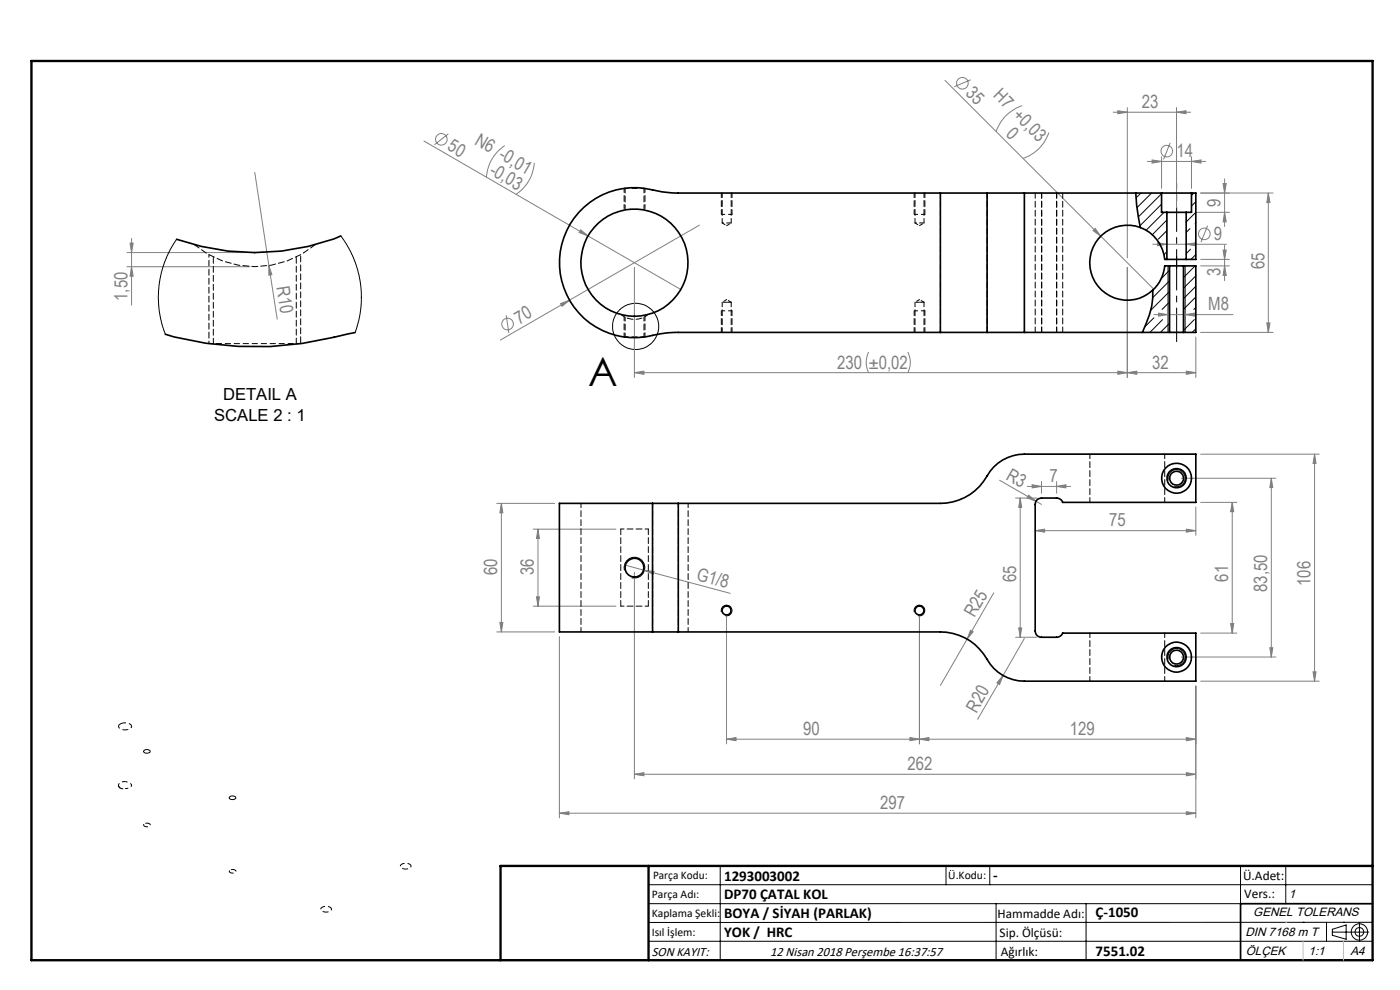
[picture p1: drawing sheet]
<svg xmlns="http://www.w3.org/2000/svg" width="297mm" height="210mm" viewBox="0 0 297 210" stroke-linecap="round" stroke-linejoin="round" font-family="sans-serif">
<g fill="none" stroke="#808080" stroke-width=".21">
<path d="M200.5 17.1l33 33M205.9 16.9l-3.5 1.5M54 36.6l3 19.8M89.9 29.9l54.5 31.5M95.1 28.4l-3 2.3M107.1 30.9a8.8 8.8 0 0 0-3.9 6.7M113.3 34.5a8.7 8.7 0 0 1-3.8 6.7M216.8 22.4a8.6 8.6 0 0 0-5.5 5.5M222.5 28.1a8.6 8.6 0 0 1-5.5 5.5M236.1 23.8h16.5M237.1 23.5l2 .3-2 .3zM239.1 22.8v31.9"/>
<path d="M243.4 34.2h12.4M244.4 33.9l2 .3-2 .4zM246.4 33.3v6.7M248.2 30.3l-1.4 3.5M249.6 23.8l2-.3v.6zM249.6 22.8v21.3M252.8 34.2l2-.3v.7zM252.8 33.3v6.7M259.5 38.9h.6l-.3 2zM259.8 38v10M26.9 53.6h26.1M26.9 56.6h26.1"/>
<path d="M27.6 51.6h.7l-.4 2zM27.9 56.6l.4 2h-.7zM27.9 50.6v14.1M57 56.4l.7 1.9-.7 .1zM57 56.4l1.8 11.3M123.2 48.7l1.5 1.4-1.8-.8zM134.6 56.7v23.4M148.4 47.8l-27.6 15.9M231.9 48.9l.4-.4 1.2 1.6zM233.5 50.1l11.3 11.2M239.1 56.7v23.4M244.5 51.8h15.7"/>
<path d="M245.6 51.5l1.9 .3-1.9 .3zM251.6 51.8l2-.3v.6zM253.8 45h7M254.7 40.9h15.4M254.7 55h6.1M254.7 56.4h6.1M256.2 47.9l-1.4 3.5M259.5 53h.6l-.3 2zM259.8 52v7.5M259.8 56.4l.3 2h-.6zM259.8 45l.3 2.1h-.6zM269.1 40.9v29.6"/>
<path d="M269.1 40.9l.3 2.1h-.7zM107.4 66.9l.6 3.7M118.9 64.4l1.9-.7-1.6 1.3zM120.8 63.7l-14.6 8.4M134.6 79h119.1M134.6 79l2-.3v.7zM184.3 74.7l-.1 .3a4.8 4.8 0 0 0 .1 4M192.6 74.7l.1 .3a4.8 4.8 0 0 1-.1 4M237.1 78.7l2 .3-2 .4zM239.1 79l2.1-.3v.7zM244.8 66.7h16.8M245.8 66.4l2 .3-2 .4z"/>
<path d="M247.8 65.7v3.8M251.4 66.7l2-.3v.7zM251.4 65.7v3.8M251.7 78.7l2 .3-2 .4zM253.7 71.5v8.6M254.7 70.5h15.4M268.7 68.5h.7l-.3 2zM254.7 96.3h25.2M278.9 96.3l.3 2h-.6zM278.9 96.3v48.2M105.4 106.8h12.3M106.4 106.8l.3 2h-.7z"/>
<path d="M106.4 106.8v27.2M113.1 112.2h17.6M114.1 112.2l.3 2h-.6zM114.1 112.2v16.4M132.5 119.8l4.2 1.2M212.1 101.9l8.8 5.1M215.4 105.6h4.6M216.4 105.6l.3 2h-.6zM216.4 105.6v29.6M217.9 103.2h9.3M218.2 105l1.6 1.3-1.9-.7zM219 102.8l1.9 .4-1.9 .3z"/>
<path d="M219.6 112.6l2-.4v.7zM219.6 112.6h34.1M220.9 102.2v2.4M224.2 103.2l1.9-.4v.7zM224.2 102.2v2.4M250.6 101.5h20.1M251.7 112.2l2 .4-2 .3zM253.7 107.6v6M254.7 106.6h7.7M261.4 106.6l.3 1.9h-.6zM261.4 106.6v27.7M269.7 101.5l.3 1.9h-.6z"/>
<path d="M269.7 101.5v37.9M105.4 134h12.3M106 132h.7l-.3 2zM113.1 128.6h17.6M113.8 126.6h.6l-.3 2zM118.7 135v38.5M134.6 121.4v43.8M136.7 121l2 .2-.1 .6zM136.7 121l18.2 4.9M154.1 130.5v27.3M195.1 130.5v27.3M205.2 135.6l-5.7 9.8"/>
<path d="M205.9 133.7l.5 .3-1.2 1.6zM210.8 125.8l-5.6 9.8M215.4 135.2h4.6M216.1 133.2h.6l-.3 2zM217.3 135.4l-4.5 7.9M250.6 139.4h20.1M254.7 134.3h7.7M261.1 132.3h.6l-.3 2zM269.4 137.4h.6l-.3 2zM154.1 156.8l2-.4v.7zM154.1 156.8h99.6M193 156.4l2.1 .4-2.1 .3z"/>
<path d="M195.1 156.8l2-.4v.7zM212.8 143.3l-.7 1.9-.6-.4zM212.8 143.3l-5.4 9.3M251.7 156.4l2 .4-2 .3zM253.7 145.5v28M254.7 144.5h25.2M278.6 142.5h.6l-.3 2zM118.7 172.5l2-.3v.6zM118.7 172.5h135M134.6 164.2l2-.3v.7zM134.6 164.2h119.1M251.7 172.2l2 .3-2 .3z"/>
<path d="M251.7 163.9l2 .3-2 .4z"/>
<circle cx="204.2" cy="17.7" r="1.23"/>
<circle cx="93.6" cy="29.6" r="1.23"/>
<circle cx="247.5" cy="32.1" r="1.24"/>
<circle cx="255.5" cy="49.6" r="1.23"/>
<circle cx="107.7" cy="68.7" r="1.22"/>
</g>
<g fill="none" stroke="#000" stroke-width=".21">
<path d="M247.8 56.4v14.1M251.4 56.4v14.1M247.8 101.9a1.82 1.82 0 0 1 1.6-2.3 1.82 1.82 0 0 1 2 1.9 1.82 1.82 0 0 1-2.3 1.7M132.5 121a2.22 2.22 0 0 1 1.9-2.8 2.22 2.22 0 0 1 2.4 2.4 2.22 2.22 0 0 1-2.8 1.9M153 129.8a1.14 1.14 0 0 1 1-1.4 1.14 1.14 0 0 1 1.3 1.2 1.14 1.14 0 0 1-1.5 1M194 129.8a1.13 1.13 0 0 1 .9-1.4 1.13 1.13 0 0 1 1.3 1.2 1.13 1.13 0 0 1-1.4 1M247.8 139.9a1.82 1.82 0 0 1 1.6-2.3 1.82 1.82 0 0 1 2 1.9 1.82 1.82 0 0 1-2.3 1.6M30.5 159.2a.8 .8 0 0 1 1.4 .3 .9 .9 0 0 1-1.5-.1zM25.1 166.5l.3 .6M48.7 169.1a.8 .8 0 0 1 1.3 .2 .9 .9 0 0 1-1.4-.1zM137.6 187.7h153.6M137.6 191.7h153.6"/>
<path d="M137.6 199.7h153.6M152.8 183.7v20M200.7 183.7v4M210 183.7v4M211.3 191.7v12M230.4 191.7v12M263.2 183.7v20M272.8 183.7v8M276.4 195.6h.1M281.4 195.6v4.1M282.6 197.7h7.8M282.6 197.1l3-.9v3l-3-.8z"/>
<path d="M285 195.6h.1M288.4 195.8v3.8M291.2 195.6l-153.6 .1"/>
<circle cx="134.8" cy="69.2" r="4.9"/>
<circle cx="288.4" cy="197.7" r="1.74"/>
<circle cx="288.4" cy="197.7" r=".93"/>
</g>
<path d="M247.8 70.5h3.6M106.2 203.7h185" fill="none" stroke="#000" stroke-width=".25"/>
<path d="M68.4 192.4a1.47 1.47 0 0 1 1.9 .4 1.35 1.35 0 0 1-2.3 .1l.4-.5M85.3 183.3a1.47 1.47 0 0 1 1.9 .4 1.35 1.35 0 0 1-2.3 .1l.4-.5" fill="none" stroke="#000" stroke-width=".21" stroke-dasharray="1.3 .6" stroke-dashoffset=".7" stroke-linecap="butt"/>
<path d="M30.7 174.7l.7-.1 .5 .3a.8 .8 0 0 1-1.4 .1l.2-.3M48.9 184.6l.7-.1 .5 .3a.8 .8 0 0 1-1.5 0l.3-.2" fill="none" stroke="#000" stroke-width=".21" stroke-dasharray="1.3 .6" stroke-dashoffset="-.2" stroke-linecap="butt"/>
<path d="M25.2 166.5a1.23 1.23 0 0 1 1.3-.7M27.9 166.5a1.23 1.23 0 0 1-1.4 .8" fill="none" stroke="#000" stroke-width=".21" stroke-dasharray="1.3 .6" stroke-dashoffset=".9" stroke-linecap="butt"/>
<path d="M27.9 166.5l-.3-.3-1.1-.4" fill="none" stroke="#000" stroke-width=".21" stroke-dasharray="1.3 .6" stroke-dashoffset=".8" stroke-linecap="butt"/>
<path d="M25.5 167.1l.3 .2h.7" fill="none" stroke="#000" stroke-width=".21" stroke-dasharray="1.3 .6" stroke-dashoffset=".6" stroke-linecap="butt"/>
<path d="M25.5 153.5a1.77 1.77 0 0 1 2.4 .6 1.66 1.66 0 0 1-2.8 0l.4-.6" fill="none" stroke="#000" stroke-width=".21" stroke-dasharray="1.3 .6" stroke-dashoffset=".1" stroke-linecap="butt"/>
<path d="M63.8 72.9h-19.5" fill="none" stroke="#000" stroke-width=".21" stroke-dasharray="1.3 .6" stroke-dashoffset=".4" stroke-linecap="butt"/>
<path d="M155.3 45.5h-2.3M196.2 45.5h-2.3M155.3 65.9h-2.3M196.2 65.9h-2.3" fill="none" stroke="#000" stroke-width=".21" stroke-dasharray="1.3 .6" stroke-dashoffset=".5" stroke-linecap="butt"/>
<path d="M136.8 39.9h-4.4M136.8 71.5h-4.4" fill="none" stroke="#000" stroke-width=".21" stroke-dasharray="1.3 .6" stroke-dashoffset=".3" stroke-linecap="butt"/>
<path d="M155.3 45.5h.1M196.2 45.5h.1M155.3 65.9h.1M196.2 65.9h.1M25.4 167.1h.1" fill="none" stroke="#000" stroke-width=".21" stroke-dasharray="1.3 .6"/>
<path d="M63.8 72.9v-18.8" fill="none" stroke="#000" stroke-width=".21" stroke-dasharray="1.3 .6" stroke-dashoffset="-.2"/>
<path d="M44.3 54v18.9" fill="none" stroke="#000" stroke-width=".21" stroke-dasharray="1.3 .6" stroke-dashoffset=".7"/>
<path d="M153 40.9v4.6M155.3 45.5v-4.6M193.9 40.9v4.6M196.2 45.5v-4.6M153 65.9v4.6M155.3 70.5v-4.6M193.9 65.9v4.6M196.2 70.5v-4.6" fill="none" stroke="#000" stroke-width=".21" stroke-dasharray="1.3 .6" stroke-dashoffset=".3"/>
<path d="M132.4 39.9v4.3M136.8 44.2v-4.3M132.4 67.2v4.3M136.8 71.5v-4.3" fill="none" stroke="#000" stroke-width=".21" stroke-dasharray="1.3 .6" stroke-dashoffset=".4"/>
<path d="M249.6 57v-12" fill="none" stroke="#000" stroke-width=".21" stroke-dasharray="15.2 1.3 1.3 1.3" stroke-dashoffset="11.1"/>
<path d="M249.6 45v-6.1" fill="none" stroke="#000" stroke-width=".21" stroke-dasharray="15.2 1.3 1.3 1.3" stroke-dashoffset="14.1"/>
<path d="M249.6 72.5v-18.1" fill="none" stroke="#000" stroke-width=".21" stroke-dasharray="15.2 1.3 1.3 1.3" stroke-dashoffset="8.1"/>
<path d="M291.2 191.7h-28v12" fill="none" stroke="#000" stroke-width=".35"/>
<path d="M6.7 12.9h284.5v190.8h-284.5zM137.6 183.7v20M291.2 183.7h-185v20" fill="none" stroke="#000" stroke-width=".5"/>
<path d="M272.8 195.6h.1M276.4 199.7v4M285 199.7v4" fill="none" stroke="#c0c0c0" stroke-width=".21"/>
<g fill="#808080">
<path d="M231.9 48.9l.4-.4 1.2 1.6z"/>
<path d="M218.2 105l1.6 1.3-1.9-.7z"/>
<path d="M123.2 48.7l1.5 1.4-1.8-.8z"/>
<path d="M118.9 64.4l1.9-.7-1.6 1.3z"/>
<path d="M212.8 143.3l-.7 1.9-.6-.4z"/>
<path d="M205.9 133.7l.5 .3-1.2 1.6z"/>
<path d="M57 56.4l.7 1.9-.7 .1z"/>
<path d="M136.7 121l2 .2-.1 .6z"/>
<path d="M251.6 51.8l2-.3v.6zM245.6 51.5l1.9 .3-1.9 .3zM249.6 23.8l2-.3v.6zM237.1 23.5l2 .3-2 .3z"/>
<path d="M154.1 156.8l2-.4v.7zM193 156.4l2.1 .4-2.1 .3z"/>
<path d="M134.6 164.2l2-.3v.7zM251.7 163.9l2 .3-2 .4zM219.6 112.6l2-.4v.7zM251.7 112.2l2 .4-2 .3z"/>
<path d="M237.1 78.7l2 .3-2 .4zM134.6 79l2-.3v.7z"/>
<path d="M251.7 172.2l2 .3-2 .3zM118.7 172.5l2-.3v.6zM251.7 156.4l2 .4-2 .3zM195.1 156.8l2-.4v.7zM224.2 103.2l1.9-.4v.7zM219 102.8l1.9 .4-1.9 .3z"/>
<path d="M259.8 45l.3 2.1h-.6zM259.5 38.9h.6l-.3 2z"/>
<path d="M27.6 51.6h.7l-.4 2zM27.9 56.6l.4 2h-.7z"/>
<path d="M269.1 40.9l.3 2.1h-.7zM268.7 68.5h.7l-.3 2zM259.5 53h.6l-.3 2zM259.8 56.4l.3 2h-.6z"/>
<path d="M278.9 96.3l.3 2h-.6zM278.6 142.5h.6l-.3 2zM261.4 106.6l.3 1.9h-.6zM261.1 132.3h.6l-.3 2zM269.7 101.5l.3 1.9h-.6zM269.4 137.4h.6l-.3 2zM106.4 106.8l.3 2h-.7zM106 132h.7l-.3 2zM114.1 112.2l.3 2h-.6zM113.8 126.6h.6l-.3 2zM216.4 105.6l.3 2h-.6zM216.1 133.2h.6l-.3 2z"/>
<path d="M239.1 79l2.1-.3v.7zM251.7 78.7l2 .3-2 .4zM245.8 66.4l2 .3-2 .4zM251.4 66.7l2-.3v.7zM244.4 33.9l2 .3-2 .4zM252.8 34.2l2-.3v.7z"/>
</g>
<g fill="none" stroke="#000" stroke-width=".35">
<path d="M72.3 50.1a49.1 49.1 0 0 1-34.8 .7M199.5 40.9h9.9M199.5 40.9h-55.6a30.1 30.1 0 0 1-7-.9 15.9 15.9 0 0 0-18.2 16.9 15.9 15.9 0 0 0 20.4 14.1l4.1-.5h56.3M199.5 40.9v29.6M209.4 40.9h7.9M209.4 40.9v29.6M217.3 40.9v29.6M217.3 40.9h29.1M240.9 40.9l.2 2.6 .8 4.8M241.9 48.3a8 8 0 0 0-10.6 9 8 8 0 0 0 13.2 4.3M241.9 48.3a8.1 8.1 0 0 1 5.2 6.7h.4M246.4 40.9h6.4"/>
<path d="M246.4 40.9v4.1h1.1M247.5 55h4.1M247.5 45h4.1M247.5 45v10M248.1 56.4h-1a8.2 8.2 0 0 1-2.6 5.2M248.1 56.4h3M248.1 56.4v14.1M251.1 56.4h2.6v14.1h-2.6M251.1 56.4v14.1M251.6 45v10M252.8 40.9h.9v14.1h-2.1M252.8 40.9v4.1h-1.2"/>
<path d="M75.3 70.5l-1.5 .3a70.7 70.7 0 0 1-38.7 .1M199.5 70.5h9.9M209.4 70.5h7.9M217.3 70.5h30.8M244.5 61.6a14.6 14.6 0 0 1-1.4 7l-.7 1.9M248.1 70.5h3M138.4 106.8h-19.7v27.2h19.7M138.4 106.8h5.5M138.4 106.8v27.2M143.9 106.8h55.6a11.7 11.7 0 0 0 10.5-6.8 9 9 0 0 1 7.3-3.7h36.4v10.3h-28.3a1.33 1.33 0 0 0-1.2-1h-3.3a1.33 1.33 0 0 0-1.3 1.4v26.8a1.33 1.33 0 0 0 1.3 1.4h3.3a1.37 1.37 0 0 0 1.2-.9h28.3v10.2h-36.4a9 9 0 0 1-7.9-4.6 11.3 11.3 0 0 0-9.9-5.9h-55.6M143.9 106.8v27.2M138.4 134h5.5"/>
<circle cx="134.6" cy="55.7" r="11.4"/>
<circle cx="249.6" cy="101.4" r="1.48"/>
<circle cx="249.6" cy="101.4" r="2.04"/>
<circle cx="249.6" cy="101.4" r="3.2"/>
<circle cx="134.6" cy="120.4" r="2"/>
<circle cx="154.1" cy="129.5" r=".96"/>
<circle cx="195" cy="129.5" r=".95"/>
<circle cx="249.6" cy="139.4" r="1.48"/>
<circle cx="249.6" cy="139.4" r="2.04"/>
<circle cx="249.6" cy="139.4" r="3.2"/>
</g>
<g fill="none" stroke="#000" stroke-width=".21" stroke-dasharray="1.3 .6" stroke-dashoffset=".3">
<path d="M153.2 40.9v6.4M155.1 47.3v-6.4M194.1 40.9v6.4M196 47.3v-6.4M137.5 66.7a4.5 4.5 0 0 1-5.8 0M153.2 64.1v6.4M155.1 70.5v-6.4M194.1 64.1v6.4M196 70.5v-6.4M231.2 96.3v10.2M123.3 106.8v27.2M138.4 106.8v27.2"/>
<path d="M143.9 106.8v27.2M247.1 106.5v-10.2M146 134v-27.2M231.2 134.3v10.2M247.1 144.5v-10.2"/>
</g>
<path d="M153.2 47.3l1 .6M154.2 47.9l.9-.6M194.1 47.3l1 .6M195.1 47.9l.9-.6M154.2 63.5l-1 .6M155.1 64.1l-.9-.6M195.1 63.5l-1 .6M196 64.1l-.9-.6M137.5 112.2h-5.8M137.5 128.6h-5.8" fill="none" stroke="#000" stroke-width=".21" stroke-dasharray="1.3 .6" stroke-dashoffset=".6"/>
<path d="M199.5 40.9v29.6M209.4 70.5v-29.6M217.3 70.5v-29.6M219.6 70.5v-29.6M221 70.5v-29.6M224.2 70.5v-29.6M225.4 70.5v-29.6M131.7 112.2v16.4M137.5 128.6v-16.4" fill="none" stroke="#000" stroke-width=".21" stroke-dasharray="1.3 .6" stroke-dashoffset=".1"/>
<path d="M45.3 54.6v18.4M66.9 51.9a20 20 0 0 1-25.7 0M62.9 73v-18.4M134.4 118.4h.2M134.6 118.4h.3" fill="none" stroke="#000" stroke-width=".21" stroke-dasharray="1.3 .6"/>
<path d="M132.6 67.3v4.2M136.6 71.5v-4.2M134.9 122.4l-.8-.1" fill="none" stroke="#000" stroke-width=".21" stroke-dasharray="1.3 .6" stroke-dashoffset=".4"/>
<g fill="none" stroke="#000" stroke-width=".21">
<path d="M37.5 50.8l-1.4 2.2-1.1 2.5-.8 2.5-.5 2.6-.1 2.1 .1 2.9 .5 2.7 .9 2.6M72.3 50.1l1.4 2.1 1.2 2.2 .9 2.7 .6 2.6 .3 2.3-.1 3.4-.4 2.4-.9 2.7M242 40.9l-1 1.1M244.3 40.9l-3.1 3.2M246.4 41.1l-4.9 4.9M246.4 43.3l-4.6 4.6M246.9 45l-3.8 3.9M247.5 48.9l-1.8 1.8M247.5 53.4l-.6 .6M247.5 46.7l-3.1 3.1M248.1 59.6l-3.6 3.5M248.1 57.3l-1.8 1.8"/>
<path d="M251.3 56.4l-.2 .2M252.4 48.5l-.8 .8M252.6 52.9l-1 .9M253.3 40.9l-.5 .5M253.5 56.4l-2.4 2.5M253.7 42.8l-.9 .9M253.7 45l-2.1 2.1M253.7 47.3l-.2 .1M253.7 54l-1 1M253.7 58.5l-2.6 2.6M244.8 67.4l-2 2M246.6 67.8l-2.7 2.7"/>
<path d="M248.1 61.8l-4 4M248.1 68.6l-1.9 1.9M248.1 64.1l-1.6 1.5M251.1 67.8v.1M253.4 67.8l-2.3 2.3M253.7 60.7l-2.6 2.7M253.7 63l-2.6 2.6M253.7 69.7l-.8 .8M253.7 65.2l-.4 .4"/>
</g>
<path d="M154.2 64.1h-1M155.1 64.1h-.9M195.1 64.1h-1M196 64.1h-.9" fill="none" stroke="#000" stroke-width=".21" stroke-dasharray="1.3 .6" stroke-dashoffset=".5"/>
<path d="M153.2 47.3h1.9M194.1 47.3h1.9" fill="none" stroke="#000" stroke-width=".21" stroke-dasharray="1.3 .6" stroke-dashoffset="1"/>
<path d="M132.6 39.9v4.6M136.6 44.5v-4.6" fill="none" stroke="#000" stroke-width=".21" stroke-dasharray="1.3 .6" stroke-dashoffset=".2"/>
<text font-size="8.5" x="124.8" y="82">A</text>
<g font-size="3.9" fill="#808080">
<text x="204.7" y="20" transform="rotate(45 204.7 20)">35</text>
<text x="210.5" y="20.4" transform="rotate(45 210.5 20.4)">H7 +0,03</text>
<text x="242.2" y="22.9">23</text>
<text x="213.3" y="28.6" transform="rotate(45 213.3 28.6)">0</text>
<text x="94.7" y="31.7" transform="rotate(30 94.7 31.7)">50</text>
<text x="100.5" y="30.6" transform="rotate(30 100.5 30.6)">N6 -0,01</text>
<text x="249.6" y="33.4">14</text>
<text x="103.6" y="36.8" transform="rotate(30 103.6 36.8)">-0,03</text>
<text x="258.9" y="43.9" transform="rotate(-90 258.9 43.9)">9</text>
<text x="257.5" y="50.9">9</text>
<text x="258.9" y="58.6" transform="rotate(-90 258.9 58.6)">3</text>
<text x="268.2" y="57.1" transform="rotate(-90 268.2 57.1)">65</text>
<text x="27.1" y="63.8" transform="rotate(-90 27.1 63.8)">1,50</text>
<text x="58.6" y="60.9" transform="rotate(81 58.6 60.9)">R10</text>
<text x="256.3" y="65.8">M8</text>
<text x="110.1" y="68.9" transform="rotate(-30 110.1 68.9)">70</text>
<text x="177.6" y="78.2">230 ±0,02</text>
<text x="244.5" y="78.2">32</text>
<text x="213.2" y="101.6" transform="rotate(30 213.2 101.6)">R3</text>
<text x="222.6" y="102.3">7</text>
<text x="235.3" y="111.7">75</text>
<text x="105.5" y="122" transform="rotate(-90 105.5 122)">60</text>
<text x="113.3" y="122" transform="rotate(-90 113.3 122)">36</text>
<text x="147.6" y="123" transform="rotate(15 147.6 123)">G1/8</text>
<text x="215.6" y="123.4" transform="rotate(-90 215.6 123.4)">65</text>
<text x="260.5" y="123.4" transform="rotate(-90 260.5 123.4)">61</text>
<text x="268.8" y="125.6" transform="rotate(-90 268.8 125.6)">83,50</text>
<text x="278" y="124.3" transform="rotate(-90 278 124.3)">106</text>
<text x="206.7" y="131.1" transform="rotate(-60 206.7 131.1)">R25</text>
<text x="170.4" y="155.9">90</text>
<text x="207.1" y="151.4" transform="rotate(-60 207.1 151.4)">R20</text>
<text x="227" y="155.9">129</text>
<text x="192.5" y="163.3">262</text>
<text x="186.7" y="171.6">297</text>
</g>
<g font-size="3.5">
<text x="45.4" y="89.3">SCALE 2 : 1</text>
<text x="47.3" y="84.8">DETAIL A</text>
</g>
<g font-size="3.2">
<text x="153.6" y="186.8">1293003002</text>
<text x="153.6" y="190.8">DP70 ÇATAL KOL</text>
<text x="210.7" y="186.6">-</text>
<text x="153.6" y="194.8">BOYA / SİYAH (PARLAK)</text>
<text x="232.4" y="194.5">Ç-1050</text>
<text x="153.6" y="198.8">YOK / HRC</text>
<text x="232.4" y="202.8">7551.02</text>
</g>
<g font-size="2.8">
<text x="263.7" y="186.7">Ü.Adet:</text>
<text x="263.9" y="190.5">Vers.:</text>
<text x="211.6" y="194.8">Hammadde Adı:</text>
<text x="138.3" y="202.8">SON KAYIT:</text>
<text x="163.4" y="202.8">12 Nisan 2018 Perşembe 16:37:57</text>
<text x="212.1" y="198.7">Sip. Ölçüsü:</text>
<text x="212.3" y="202.7">Ağırlık:</text>
</g>
<g font-size="2.6">
<text x="273.4" y="190.4">1</text>
<text x="265.9" y="194.4">GENEL TOLERANS</text>
<text x="264.2" y="198.5">DIN 7168 m T</text>
<text x="264.3" y="202.6">ÖLÇEK</text>
<text x="277.6" y="202.6">1:1</text>
<text x="286.5" y="202.6">A4</text>
</g>
<g font-size="2.5">
<text x="138.3" y="190.5">Parça Adı:</text>
<text x="138.5" y="186.5">Parça Kodu:</text>
<text x="201.2" y="186.5">Ü.Kodu:</text>
<text x="138.3" y="194.5">Kaplama Şekli:</text>
<text x="138.3" y="198.6">Isıl İşlem:</text>
</g>
</svg>
